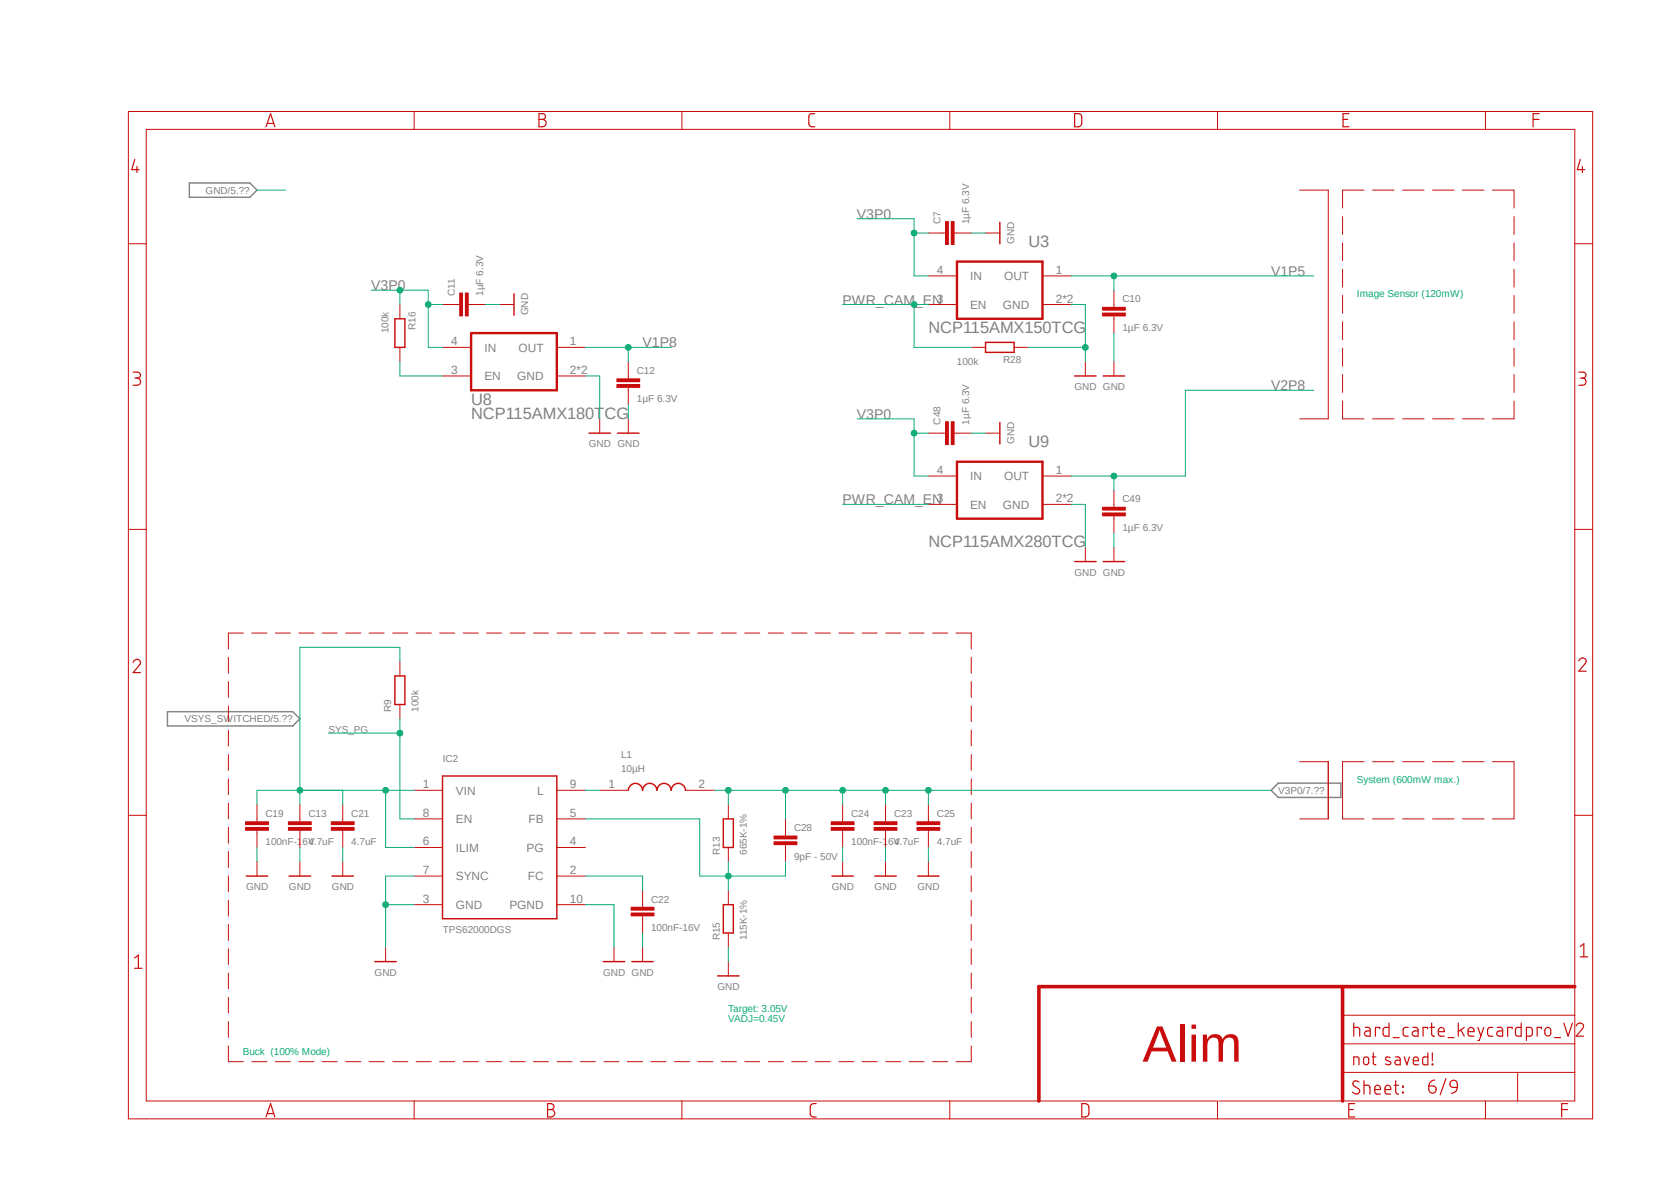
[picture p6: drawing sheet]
<svg xmlns="http://www.w3.org/2000/svg" width="297mm" height="210mm" viewBox="0 0 297 210" stroke-linecap="round" stroke-linejoin="round" font-family="sans-serif">
<path d="M22.3 18.9l260.9 180.5M283.2 18.9l-260.9 180.5" fill="none" stroke="#fff" stroke-width=".18"/>
<path d="M33.7 32.5h10.7l1.3 1.3-1.3 1.3h-10.7zM29.8 126.4h22.2l1.3 1.3-1.3 1.3h-22.2zM225.9 140.4l1.3-1.3h11.1v2.6h-11.1z" fill="none" stroke="#808080" stroke-width=".25"/>
<g fill="none" stroke="#c90d0c" stroke-width=".18">
<path d="M73.6 19.8v3.2M121.2 19.8v3.2M168.8 19.8v3.2M216.4 19.8v3.2M264 19.8v3.2M231 33.8h5.1v40.6h-5.1M238.6 38.5v3.2M242.4 33.8h-3.8v3.2M244 33.8h3.8M249.3 33.8h3.8M254.6 33.8h3.8M259.9 33.8h3.9"/>
<path d="M265.3 33.8h3.8v3.2M269.1 38.5v3.2M22.8 43.3h3.2M238.6 43.1v3.2M238.6 47.8v3.2M238.6 52.5v3.2M238.6 57.2v3.2M269.1 43.1v3.2M269.1 47.8v3.2M269.1 52.5v3.2M269.1 57.2v3.2M279.9 43.3h3.2"/>
<path d="M238.6 71.2v3.2h3.8M238.6 61.8v3.3M238.6 66.5v3.2M244 74.4h3.8M249.3 74.4h3.8M254.6 74.4h3.8M259.9 74.4h3.9M269.1 71.2v3.2h-3.8M269.1 61.8v3.3M269.1 66.5v3.2M22.8 94.1h3.2M279.9 94.1h3.2"/>
<path d="M40.6 116.8v2.8M43.3 112.5h-2.7v2.8M44.7 112.5h2.8M48.9 112.5h2.7M53.1 112.5h2.7M57.3 112.5h2.6M61.5 112.5h2.6M65.6 112.5h2.7M69.8 112.5h2.7M74 112.5h2.7M78.1 112.5h2.7M82.3 112.5h2.7"/>
<path d="M86.5 112.5h2.7M90.7 112.5h2.6M94.8 112.5h2.7M99 112.5h2.7M103.2 112.5h2.6M107.4 112.5h2.6M111.5 112.5h2.7M115.7 112.5h2.7M119.9 112.5h2.7M124 112.5h2.7M128.2 112.5h2.7M132.4 112.5h2.6"/>
<path d="M136.6 112.5h2.6M140.7 112.5h2.7M144.9 112.5h2.7M149.1 112.5h2.7M153.2 112.5h2.7M157.4 112.5h2.7M161.6 112.5h2.7M165.8 112.5h2.6M169.9 112.5h2.7v2.8M172.6 116.8v2.8M40.6 121.1v2.8M40.6 125.4v2.8"/>
<path d="M40.6 129.8v2.7M40.6 134.1v2.8M40.6 138.4v2.8M172.6 121.1v2.8M172.6 125.4v2.8M172.6 129.8v2.7M172.6 134.1v2.8M172.6 138.4v2.8M231 135.3h5.1v10.2h-5.1M242.4 135.3h-3.8v10.2h3.8M244 135.3h3.8M249.3 135.3h3.8"/>
<path d="M254.6 135.3h3.8M259.9 135.3h3.9M265.3 135.3h3.8v10.2h-3.8M22.8 144.9h3.2M40.6 142.7v2.8M40.6 147v2.8M40.6 151.3v2.8M40.6 155.6v2.9M40.6 159.9v2.9M53.3 145.5v.5M53.3 147.5v.5M172.6 142.7v2.8"/>
<path d="M172.6 147v2.8M172.6 151.3v2.8M172.6 155.6v2.9M172.6 159.9v2.9M244 145.5h3.8M249.3 145.5h3.8M254.6 145.5h3.8M259.9 145.5h3.9M279.9 144.9h3.2M40.6 164.3v2.8M40.6 168.6v2.8M40.6 172.9v2.8"/>
<path d="M40.6 177.2v2.8M172.6 164.3v2.8M172.6 168.6v2.8M172.6 172.9v2.8M172.6 177.2v2.8M40.6 185.8v2.8h2.7M40.6 181.5v2.8M44.7 188.6h2.8M48.9 188.6h2.7M53.1 188.6h2.7M57.3 188.6h2.6M61.5 188.6h2.6"/>
<path d="M65.6 188.6h2.7M69.8 188.6h2.7M73.6 195.6v3.2M74 188.6h2.7M78.1 188.6h2.7M82.3 188.6h2.7M86.5 188.6h2.7M90.7 188.6h2.6M94.8 188.6h2.7M99 188.6h2.7M103.2 188.6h2.6M107.4 188.6h2.6"/>
<path d="M111.5 188.6h2.7M115.7 188.6h2.7M119.9 188.6h2.7M121.2 195.6v3.2M124 188.6h2.7M128.2 188.6h2.7M132.4 188.6h2.6M136.6 188.6h2.6M140.7 188.6h2.7M144.9 188.6h2.7M149.1 188.6h2.7M153.2 188.6h2.7"/>
<path d="M157.4 188.6h2.7M161.6 188.6h2.7M165.8 188.6h2.6M168.8 195.6v3.2M172.6 185.8v2.8h-2.7M172.6 181.5v2.8M216.3 195.6h-190.3v-172.6h253.9v172.6h-15.7M216.4 195.6v3.2M216.7 195.6h47.3v3.2h-241.2v-179h260.3v179h-18.9M238.6 190.5h41.3M238.6 185.5h41.3M238.6 180.4h41.3"/>
<path d="M269.7 190.5v5.1"/>
</g>
<path d="M238.6 175.3v20.3M279.9 175.3h-95.2v20.3" fill="none" stroke="#c90d0c" stroke-width=".64"/>
<g fill="none" stroke="#c90d0c" stroke-width=".21">
<path d="M24 28.3l-.6 1.8h1.3M24.3 29.6v1M47.3 22.5l.8-2.3 .8 2.3M47.5 21.9h1.1M95.8 20.2h.6a.51 .51 0 0 1 .6 .5 .51 .51 0 0 1-.6 .5 .66 .66 0 0 1 .7 .7 .66 .66 0 0 1-.7 .6h-.6zM95.8 21.2h.6M144.8 20.2h-.8l-.2 .2v1.6a.59 .59 0 0 0 .5 .5h.5M191 20.2h.6a.59 .59 0 0 1 .7 .6v1.1a.65 .65 0 0 1-.7 .6h-.6zM238.7 21.2h.8M239.8 20.2h-1.1v2.3h1.1M272.5 21.2h1.1M273.6 20.2h-1.1v2.3"/>
<path d="M280.9 28.3l-.5 1.8h1.3M281.3 29.6v1M23.7 66.1h.8a.53 .53 0 0 1 .5 .6 .53 .53 0 0 1-.5 .5h-.5M24.3 67.2a.64 .64 0 0 1 .7 .6 .64 .64 0 0 1-.7 .7h-.6M280.6 66.1h.8a.53 .53 0 0 1 .5 .6 .53 .53 0 0 1-.5 .5h-.5M281.3 67.2a.64 .64 0 0 1 .6 .6 .64 .64 0 0 1-.6 .7h-.7M23.7 117.7a.64 .64 0 0 1 .9-.5 .64 .64 0 0 1 .2 1l-1.1 1.3h1.3M280.6 117.4a.63 .63 0 0 1 .9-.5 .63 .63 0 0 1 .2 1l-1.1 1.4h1.3M23.9 170.2l.7-.5v2.3M23.9 172h1.3M280.9 168.2l.6-.5v2.3M280.9 170h1.3"/>
<path d="M47.3 198.5l.8-2.4 .8 2.4M47.5 197.9h1.1M97.3 196.1h.7a.53 .53 0 0 1 .5 .5 .53 .53 0 0 1-.5 .5 .66 .66 0 0 1 .6 .7 .66 .66 0 0 1-.6 .7h-.7zM97.3 197.1h.7M145.1 196.1l-.8 .1-.2 .2-.1 1.5a.58 .58 0 0 0 .6 .6h.5M192.3 196.1h.6a.65 .65 0 0 1 .6 .7v1a.65 .65 0 0 1-.6 .7h-.6zM239.7 197.1h.8M240.6 182.5h.7l.3 .3 .1 1.3M240.6 189.2v-1.4h.6l.3 .2 .1 1.2M240.6 181.8v2.3M240.8 196.1h-1.1v2.4h1.1M241.6 192.2a.61 .61 0 0 0-.7-.2 .61 .61 0 0 0-.4 .6l.2 .4 .7 .4a.57 .57 0 0 1 .1 .9 .57 .57 0 0 1-.9-.1l-.2-.1"/>
<path d="M242.4 188a.49 .49 0 0 1 .5-.2 .49 .49 0 0 1 .4 .5l-.1 .6-.2 .2h-.4a1.16 1.16 0 0 1-.2-1.1zM242.4 192.8h.7l.4 .2v1.4M242.4 192v2.4M242.7 182.5l.7 .1 .1 .3v1.2h-.5a.47 .47 0 0 1-.5-.5 .47 .47 0 0 1 .5-.4h.5M243.9 187.8h.7M244.1 187.1v1.7l.2 .3 .3 .1M244.3 193.6h1.1a.54 .54 0 0 0-.4-.8 .54 .54 0 0 0-.7 .5l.1 .9 .3 .2h.7M245.2 182.8v-.3h-.7v1.6M246.2 193.6h1a.54 .54 0 0 0-.4-.8 .54 .54 0 0 0-.6 .5v.9l.3 .2h.7M246.9 181.8v2.3h-.9l-.2-.4 .1-.9 .1-.2 .9-.1M247.1 187.9l-.6-.1-.2 .2 .1 .4 .6 .2 .2 .3a.66 .66 0 0 1-.9 .2M247.6 184.4h1.1"/>
<path d="M247.8 192.8h.8M248 187.8h.7l.2 .3v1.1h-.6a.4 .4 0 0 1-.4-.4 .4 .4 0 0 1 .4-.4h.6M248.1 192v2a.44 .44 0 0 0 .5 .4M249.3 193h.1v.2h-.1zM249.3 194.1h.1v.1h-.1zM249.6 187.8l.5 1.4 .4-1.4M250.3 182.5l-.7 .1-.2 .3v.8l.2 .4h.7M251.1 182.5l.7 .1 .3 .3v1.2h-.6a.47 .47 0 0 1-.5-.5 .47 .47 0 0 1 .5-.4h.6M251.2 188.5h.9a.51 .51 0 0 0-.2-.7 .51 .51 0 0 0-.7 .2 1.07 1.07 0 0 0 .2 1.1l.7 .1M253.7 182.8v-.3h-.8v1.6M253.8 187.1v2.1l-.8-.1-.1-.3v-.8l.3-.2h.6M254 193h.8a.65 .65 0 0 1 .5 .7 .65 .65 0 0 1-.7 .5 .65 .65 0 0 1-.6-.6z"/>
<path d="M254.2 182.5h.8M254.5 181.8v1.9a.38 .38 0 0 0 .5 .4M254.6 189.1h.1v.1h-.1zM254.6 187.1v1.4M255 191.9a1.08 1.08 0 0 0-1 1.1M255.7 183.3h1a.55 .55 0 0 0-.4-.7 .55 .55 0 0 0-.6 .4v.7l.2 .4h.8M257 191.6l-1 2.9M257.4 184.4h1M257.8 192.3a.67 .67 0 0 1 .7-.4 .67 .67 0 0 1 .5 .7v.6h-.8a.62 .62 0 0 1-.4-.9zM259 193.2a1.06 1.06 0 0 1-1 1.1M259.2 181.8v2.3M259.7 183l.6 1.1"/>
<path d="M260.3 182.5l-1.1 .8M260.9 183.3h1.1a.55 .55 0 0 0-.4-.7 .55 .55 0 0 0-.7 .4v.7l.3 .4h.8M262.7 182.5l.5 1.6M263.7 182.5l-.8 2.4h-.2M265.3 182.5l-.7 .1-.2 .3v.8l.2 .4h.7M266.1 182.5l.8 .1 .2 .3v1.2h-.6a.47 .47 0 0 1-.5-.5 .47 .47 0 0 1 .5-.4h.6M268.8 182.8v-.3h-.8v1.6M270.4 181.8v2.3h-.8l-.2-.4v-.9l.3-.3h.7M271.3 184.1h.9l.1-.2 .1-1-.2-.3-.9-.1v2.4M274 182.8v-.3h-.8v1.6M274.8 182.7a.5 .5 0 0 1 .5-.1 .5 .5 0 0 1 .3 .4v.6a.53 .53 0 0 1-.5 .5 .53 .53 0 0 1-.5-.5v-.6zM276.3 184.4h1.1"/>
<path d="M277.6 197.1h1M278 181.8l.7 2.3 .8-2.3M278.6 196.1h-1v2.4M280.2 182.3a.63 .63 0 0 1 .9-.5 .63 .63 0 0 1 .2 1l-1.1 1.3h1.3"/>
</g>
<path d="M51.3 147h4v.5h-4z" fill-rule="evenodd" fill="#c90d0c"/>
<path d="M51.3 147h4v.5h-4z" fill="none" stroke="#c90d0c" stroke-width=".18"/>
<path d="M51.3 146h4v.5h-4z" fill-rule="evenodd" fill="#c90d0c"/>
<path d="M45.7 145.5v.5M45.7 147.5v.5M51.3 146h4v.5h-4zM53.3 143v2.5M53.3 148v2.6M53.3 153.1v2.6" fill="none" stroke="#c90d0c" stroke-width=".18"/>
<path d="M51.4 155.7h3.8" fill="none" stroke="#c90d0c" stroke-width=".25"/>
<path d="M43.6 147h4.1v.5h-4.1z" fill-rule="evenodd" fill="#c90d0c"/>
<path d="M43.6 147h4.1v.5h-4.1z" fill="none" stroke="#c90d0c" stroke-width=".18"/>
<path d="M43.6 146h4.1v.5h-4.1z" fill-rule="evenodd" fill="#c90d0c"/>
<path d="M43.6 146h4.1v.5h-4.1zM45.7 143v2.5M45.7 148v2.6M45.7 153.1v2.6M60.9 145.5v.5M60.9 147.5v.5" fill="none" stroke="#c90d0c" stroke-width=".18"/>
<path d="M43.8 155.7h3.8" fill="none" stroke="#c90d0c" stroke-width=".25"/>
<path d="M58.9 147h4v.5h-4z" fill-rule="evenodd" fill="#c90d0c"/>
<path d="M58.9 147h4v.5h-4z" fill="none" stroke="#c90d0c" stroke-width=".18"/>
<path d="M58.9 146h4v.5h-4z" fill-rule="evenodd" fill="#c90d0c"/>
<path d="M58.9 146h4v.5h-4zM60.9 143v2.5M60.9 148v2.6M60.9 153.1v2.6M114.2 160.7v.5M114.2 162.7v.5" fill="none" stroke="#c90d0c" stroke-width=".18"/>
<path d="M59 155.7h3.8" fill="none" stroke="#c90d0c" stroke-width=".25"/>
<path d="M112.2 162.2h4v.5h-4z" fill-rule="evenodd" fill="#c90d0c"/>
<path d="M112.2 162.2h4v.5h-4z" fill="none" stroke="#c90d0c" stroke-width=".18"/>
<path d="M112.2 161.2h4v.5h-4z" fill-rule="evenodd" fill="#c90d0c"/>
<g fill="none" stroke="#c90d0c" stroke-width=".18">
<path d="M73.6 140.4h5.1M73.6 155.7h5.1M73.6 150.6h5.1M73.6 145.5h5.1M99 140.4h5.1M99 155.7h5.1M99 150.6h5.1M99 145.5h5.1M106.6 140.4h5.1M114.2 158.2v2.5M121.8 140.4h5.1M129.5 143v2.5"/>
<path d="M129.5 150.6v2.5M129.5 158.2v2.5M157.4 145.5v.5M157.4 147.5v.5M68.5 168.3v2.6M73.6 160.7h5.1M99 160.7h5.1M109.1 168.3v2.6M112.2 161.2h4v.5h-4zM114.2 163.2v2.6M114.2 168.3v2.6M129.5 165.8v2.5"/>
<path d="M129.5 170.9v2.5"/>
</g>
<path d="M78.7 137.9h20.3v25.3h-20.3zM111.7 140.4a1.27 1.27 0 0 1 1.2-1.2 1.27 1.27 0 0 1 1.3 1.2 1.27 1.27 0 0 1 1.3-1.2 1.27 1.27 0 0 1 1.3 1.2 1.27 1.27 0 0 1 1.2-1.2 1.27 1.27 0 0 1 1.3 1.2 1.27 1.27 0 0 1 1.3-1.2 1.27 1.27 0 0 1 1.2 1.2M128.6 145.5h1.7v5.1h-1.7zM66.6 170.9h3.8M107.2 170.9h3.8M112.3 170.9h3.8M127.6 173.4h3.8M128.6 160.7h1.7v5.1h-1.7z" fill="none" stroke="#c90d0c" stroke-width=".25"/>
<path d="M155.4 147h4v.5h-4z" fill-rule="evenodd" fill="#c90d0c"/>
<path d="M155.4 147h4v.5h-4z" fill="none" stroke="#c90d0c" stroke-width=".18"/>
<path d="M155.4 146h4v.5h-4z" fill-rule="evenodd" fill="#c90d0c"/>
<path d="M149.8 145.5v.5M149.8 147.5v.5M155.4 146h4v.5h-4zM157.4 143v2.5M157.4 148v2.6M157.4 153.1v2.6" fill="none" stroke="#c90d0c" stroke-width=".18"/>
<path d="M155.5 155.7h3.8" fill="none" stroke="#c90d0c" stroke-width=".25"/>
<path d="M147.7 147h4.1v.5h-4.1z" fill-rule="evenodd" fill="#c90d0c"/>
<path d="M147.7 147h4.1v.5h-4.1z" fill="none" stroke="#c90d0c" stroke-width=".18"/>
<path d="M147.7 146h4.1v.5h-4.1z" fill-rule="evenodd" fill="#c90d0c"/>
<path d="M147.7 146h4.1v.5h-4.1zM149.8 143v2.5M149.8 148v2.6M149.8 153.1v2.6M165 145.5v.5M165 147.5v.5" fill="none" stroke="#c90d0c" stroke-width=".18"/>
<path d="M147.9 155.7h3.8" fill="none" stroke="#c90d0c" stroke-width=".25"/>
<path d="M163 147h4v.5h-4z" fill-rule="evenodd" fill="#c90d0c"/>
<path d="M163 147h4v.5h-4z" fill="none" stroke="#c90d0c" stroke-width=".18"/>
<path d="M163 146h4v.5h-4z" fill-rule="evenodd" fill="#c90d0c"/>
<path d="M139.6 148v.5M139.6 150.1v.5M163 146h4v.5h-4zM165 143v2.5M165 148v2.6M165 153.1v2.6" fill="none" stroke="#c90d0c" stroke-width=".18"/>
<path d="M163.1 155.7h3.8" fill="none" stroke="#c90d0c" stroke-width=".25"/>
<path d="M137.6 149.6h4v.5h-4z" fill-rule="evenodd" fill="#c90d0c"/>
<path d="M137.6 149.6h4v.5h-4z" fill="none" stroke="#c90d0c" stroke-width=".18"/>
<path d="M137.6 148.5h4v.6h-4z" fill-rule="evenodd" fill="#c90d0c"/>
<g fill="none" stroke="#c90d0c" stroke-width=".18">
<path d="M165 49h5.1M165 54.1h5.1M167.6 41.4h.5M169.6 41.4h.5M185.3 49h5.1M185.3 54.1h5.1M78.7 61.7h5M78.7 66.8h5M99 61.7h5.1M99 66.8h5.1M165 84.6h5.1M165 89.6h5.1"/>
<path d="M185.3 84.6h5.1M185.3 89.6h5.1M71.1 117.6v2.5M71.1 125.2v2.5M137.6 148.5h4v.6h-4zM139.6 145.5v2.5M139.6 150.6v2.5"/>
</g>
<path d="M70.2 120.1h1.8v5.1h-1.8z" fill="none" stroke="#c90d0c" stroke-width=".25"/>
<path d="M83.7 59.2h15.3v10.1h-15.3zM170.1 46.5h15.2v10.1h-15.2zM170.1 82h15.2v10.2h-15.2z" fill="none" stroke="#c90d0c" stroke-width=".42"/>
<path d="M169.1 39.4h.5v4h-.5z" fill-rule="evenodd" fill="#c90d0c"/>
<path d="M169.1 39.4h.5v4h-.5z" fill="none" stroke="#c90d0c" stroke-width=".18"/>
<path d="M168.1 39.4h.5v4h-.5z" fill-rule="evenodd" fill="#c90d0c"/>
<path d="M168.1 39.4h.5v4h-.5zM165 41.4h2.6M170.1 41.4h2.5M198 54.1v.5M198 56.1v.5" fill="none" stroke="#c90d0c" stroke-width=".18"/>
<path d="M196 55.6h4v.5h-4z" fill-rule="evenodd" fill="#c90d0c"/>
<path d="M196 55.6h4v.5h-4z" fill="none" stroke="#c90d0c" stroke-width=".18"/>
<path d="M196 54.6h4v.5h-4z" fill-rule="evenodd" fill="#c90d0c"/>
<path d="M81.2 54.1h.5M83.2 54.1h.5M175.2 41.4h2.5M196 54.6h4v.5h-4zM198 51.6v2.5M198 56.6v2.6M192.9 64.3v2.5M198 64.3v2.5" fill="none" stroke="#c90d0c" stroke-width=".18"/>
<path d="M177.7 39.5v3.8M191 66.8h3.8M196.1 66.8h3.8" fill="none" stroke="#c90d0c" stroke-width=".25"/>
<path d="M82.7 52.1h.5v4h-.5z" fill-rule="evenodd" fill="#c90d0c"/>
<path d="M82.7 52.1h.5v4h-.5z" fill="none" stroke="#c90d0c" stroke-width=".18"/>
<path d="M81.7 52.1h.5v4h-.5z" fill-rule="evenodd" fill="#c90d0c"/>
<path d="M78.7 54.1h2.5M81.7 52.1h.5v4h-.5zM83.7 54.1h2.6M88.8 54.1h2.6M106.6 74.4v2.6M111.7 66.8v.5M111.7 68.8v.5" fill="none" stroke="#c90d0c" stroke-width=".18"/>
<path d="M91.4 52.2v3.8M104.7 77h3.8" fill="none" stroke="#c90d0c" stroke-width=".25"/>
<path d="M109.6 68.3h4.1v.5h-4.1z" fill-rule="evenodd" fill="#c90d0c"/>
<path d="M109.6 68.3h4.1v.5h-4.1z" fill="none" stroke="#c90d0c" stroke-width=".18"/>
<path d="M109.6 67.3h4.1v.5h-4.1z" fill-rule="evenodd" fill="#c90d0c"/>
<path d="M109.6 67.3h4.1v.5h-4.1zM111.7 64.3v2.5M111.7 69.3v2.6M111.7 74.4v2.6M167.6 77h.5M169.6 77h.5" fill="none" stroke="#c90d0c" stroke-width=".18"/>
<path d="M109.8 77h3.8" fill="none" stroke="#c90d0c" stroke-width=".25"/>
<path d="M169.1 74.9h.5v4.1h-.5z" fill-rule="evenodd" fill="#c90d0c"/>
<path d="M169.1 74.9h.5v4.1h-.5z" fill="none" stroke="#c90d0c" stroke-width=".18"/>
<path d="M168.1 74.9h.5v4.1h-.5z" fill-rule="evenodd" fill="#c90d0c"/>
<path d="M165 77h2.6M168.1 74.9h.5v4.1h-.5zM170.1 77h2.5M175.2 77h2.5M198 89.6v.5M198 91.7v.5" fill="none" stroke="#c90d0c" stroke-width=".18"/>
<path d="M177.7 75.1v3.8" fill="none" stroke="#c90d0c" stroke-width=".25"/>
<path d="M196 91.1h4v.6h-4z" fill-rule="evenodd" fill="#c90d0c"/>
<path d="M196 91.1h4v.6h-4z" fill="none" stroke="#c90d0c" stroke-width=".18"/>
<path d="M196 90.1h4v.5h-4z" fill-rule="evenodd" fill="#c90d0c"/>
<path d="M71.1 54.1v2.5M71.1 61.7v2.6M172.6 61.7h2.6M180.3 61.7h2.5M192.9 97.2v2.6M196 90.1h4v.5h-4zM198 87.1v2.5M198 92.2v2.5M198 97.2v2.6" fill="none" stroke="#c90d0c" stroke-width=".18"/>
<path d="M70.2 56.6h1.8v5.1h-1.8zM175.2 60.8h5.1v1.8h-5.1zM191 99.8h3.8M196.1 99.8h3.8" fill="none" stroke="#c90d0c" stroke-width=".25"/>
<path d="M73.6 140.4h-5.1v10.2h5.1" fill="none" stroke="#0dab76" stroke-width=".18"/>
<circle cx="68.5" cy="140.4" r=".51" fill="#0dab76"/>
<g fill="none" stroke="#0dab76" stroke-width=".18">
<path d="M53.3 143v-2.6h7.6v2.6"/>
<circle cx="68.5" cy="140.4" r=".51"/>
</g>
<circle cx="53.3" cy="140.4" r=".51" fill="#0dab76"/>
<g fill="none" stroke="#0dab76" stroke-width=".18">
<path d="M45.7 33.8h5.1M71.1 117.6v-2.6h-17.8v25.4M45.7 150.6v2.5M53.3 150.6v2.5M60.9 150.6v2.5M68.5 140.4h-22.8v2.6M73.6 155.7h-5.1v12.6M68.5 160.7h5.1M104.1 160.7h5v7.6M114.2 165.8v2.5"/>
<circle cx="53.3" cy="140.4" r=".51"/>
</g>
<circle cx="68.5" cy="160.7" r=".51" fill="#0dab76"/>
<g fill="none" stroke="#0dab76" stroke-width=".18">
<path d="M190.4 54.1h2.5v10.2M182.8 61.7h10.1M149.8 150.6v2.5M157.4 150.6v2.5M165 150.6v2.5M129.5 168.3v2.6"/>
<circle cx="68.5" cy="160.7" r=".51"/>
</g>
<circle cx="192.9" cy="61.7" r=".51" fill="#0dab76"/>
<g fill="none" stroke="#0dab76" stroke-width=".18">
<path d="M86.3 54.1h2.5M172.6 41.4h2.6M198 59.2v5.1M104.1 66.8h2.5v7.6M104.1 61.7h15.2M111.7 61.7v2.6M111.7 71.9v2.5M172.6 77h2.6M190.4 89.6h2.5v7.6M198 94.7v2.5"/>
<circle cx="192.9" cy="61.7" r=".51"/>
</g>
<circle cx="111.7" cy="61.7" r=".51" fill="#0dab76"/>
<g fill="none" stroke="#0dab76" stroke-width=".18">
<path d="M190.4 84.6h20.3M198 84.6v2.5"/>
<circle cx="111.7" cy="61.7" r=".51"/>
</g>
<circle cx="198" cy="84.6" r=".51" fill="#0dab76"/>
<g fill="none" stroke="#0dab76" stroke-width=".18">
<path d="M233.6 69.3h-22.9v15.3M104.1 155.7h10.1v2.5M225.9 140.4h-60.9v2.6"/>
<circle cx="198" cy="84.6" r=".51"/>
</g>
<circle cx="165" cy="140.4" r=".51" fill="#0dab76"/>
<g fill="none" stroke="#0dab76" stroke-width=".18">
<path d="M157.4 140.4h-7.6v2.6"/>
<circle cx="165" cy="140.4" r=".51"/>
</g>
<circle cx="149.8" cy="140.4" r=".51" fill="#0dab76"/>
<g fill="none" stroke="#0dab76" stroke-width=".18">
<path d="M149.8 140.4h-20.3v2.6M157.4 140.4h7.6"/>
<circle cx="149.8" cy="140.4" r=".51"/>
</g>
<circle cx="129.5" cy="140.4" r=".51" fill="#0dab76"/>
<g fill="none" stroke="#0dab76" stroke-width=".18">
<path d="M126.9 140.4h2.6M139.6 140.4v5.1"/>
<circle cx="129.5" cy="140.4" r=".51"/>
</g>
<circle cx="139.6" cy="140.4" r=".51" fill="#0dab76"/>
<g fill="none" stroke="#0dab76" stroke-width=".18">
<path d="M157.4 140.4v2.6"/>
<circle cx="139.6" cy="140.4" r=".51"/>
</g>
<circle cx="157.4" cy="140.4" r=".51" fill="#0dab76"/>
<g fill="none" stroke="#0dab76" stroke-width=".18">
<path d="M162.5 38.9v10.1h2.5M162.5 41.4h2.5"/>
<circle cx="157.4" cy="140.4" r=".51"/>
</g>
<circle cx="162.5" cy="41.4" r=".51" fill="#0dab76"/>
<g fill="none" stroke="#0dab76" stroke-width=".18">
<path d="M152.3 38.9h10.2M76.1 51.6v10.1h2.6M76.1 54.1h2.6"/>
<circle cx="162.5" cy="41.4" r=".51"/>
</g>
<circle cx="76.1" cy="54.1" r=".51" fill="#0dab76"/>
<g fill="none" stroke="#0dab76" stroke-width=".18">
<path d="M66 51.6h10.1M71.1 51.6v2.5"/>
<circle cx="76.1" cy="54.1" r=".51"/>
</g>
<circle cx="71.1" cy="51.6" r=".51" fill="#0dab76"/>
<g fill="none" stroke="#0dab76" stroke-width=".18">
<path d="M162.5 74.4v10.2h2.5M162.5 77h2.5"/>
<circle cx="71.1" cy="51.6" r=".51"/>
</g>
<circle cx="162.5" cy="77" r=".51" fill="#0dab76"/>
<g fill="none" stroke="#0dab76" stroke-width=".18">
<path d="M152.3 74.4h10.2M129.5 153.1v5.1"/>
<circle cx="162.5" cy="77" r=".51"/>
</g>
<circle cx="129.5" cy="155.7" r=".51" fill="#0dab76"/>
<g fill="none" stroke="#0dab76" stroke-width=".18">
<path d="M149.8 54.1h15.2M162.5 54.1v7.6h10.1M104.1 145.5h20.3v10.2h15.2v-2.6M104.1 140.4h2.5"/>
<circle cx="129.5" cy="155.7" r=".51"/>
</g>
<circle cx="162.5" cy="54.1" r=".51" fill="#0dab76"/>
<g fill="none" stroke="#0dab76" stroke-width=".18">
<path d="M149.8 89.6h15.2M58.4 130.3h12.7M71.1 127.7v17.8h2.5"/>
<circle cx="162.5" cy="54.1" r=".51"/>
</g>
<circle cx="71.1" cy="130.3" r=".51" fill="#0dab76"/>
<g fill="none" stroke="#0dab76" stroke-width=".18">
<path d="M190.4 49h43.2M198 49v2.6"/>
<circle cx="71.1" cy="130.3" r=".51"/>
</g>
<circle cx="198" cy="49" r=".51" fill="#0dab76"/>
<g fill="none" stroke="#0dab76" stroke-width=".18">
<path d="M71.1 64.3v2.5h7.6"/>
<circle cx="198" cy="49" r=".51"/>
</g>
<text font-size="9.1" fill="#c90d0c" x="203.1" y="188.6">Alim</text>
<g font-size="2.9" fill="#808080">
<text x="182.8" y="43.9">U3</text>
<text x="165" y="59.2">NCP115AMX150TCG</text>
<text x="83.7" y="71.9">U8</text>
<text x="83.7" y="74.4">NCP115AMX180TCG</text>
<text x="182.8" y="79.5">U9</text>
<text x="165" y="97.2">NCP115AMX280TCG</text>
</g>
<g font-size="2.5" fill="#808080">
<text x="152.3" y="38.9">V3P0</text>
<text x="66" y="51.6">V3P0</text>
<text x="225.9" y="49">V1P5</text>
<text x="149.8" y="54.1">PWR_CAM_EN</text>
<text x="114.2" y="61.7">V1P8</text>
<text x="225.9" y="69.3">V2P8</text>
<text x="152.3" y="74.4">V3P0</text>
<text x="149.8" y="89.6">PWR_CAM_EN</text>
</g>
<g font-size="2.1" fill="#808080">
<text x="166.5" y="48.7">4</text>
<text x="166.5" y="53.8">3</text>
<text x="172.4" y="49.8">IN</text>
<text x="178.5" y="49.8">OUT</text>
<text x="187.7" y="53.8">2*2</text>
<text x="187.7" y="48.7">1</text>
<text x="172.4" y="54.9">EN</text>
<text x="178.3" y="54.9">GND</text>
<text x="80.2" y="61.3">4</text>
<text x="86.1" y="62.5">IN</text>
<text x="92.2" y="62.5">OUT</text>
<text x="101.3" y="61.3">1</text>
<text x="80.2" y="66.4">3</text>
<text x="86.1" y="67.6">EN</text>
<text x="91.9" y="67.6">GND</text>
<text x="101.3" y="66.4">2*2</text>
<text x="166.5" y="84.2">4</text>
<text x="166.5" y="89.3">3</text>
<text x="172.4" y="85.3">IN</text>
<text x="178.5" y="85.3">OUT</text>
<text x="187.7" y="89.3">2*2</text>
<text x="187.7" y="84.2">1</text>
<text x="172.4" y="90.4">EN</text>
<text x="178.3" y="90.4">GND</text>
<text x="75.1" y="140">1</text>
<text x="81" y="141.2">VIN</text>
<text x="95.5" y="141.2">L</text>
<text x="101.3" y="140">9</text>
<text x="108.2" y="140">1</text>
<text x="124.2" y="140">2</text>
<text x="75.1" y="145.1">8</text>
<text x="81" y="146.3">EN</text>
<text x="93.9" y="146.3">FB</text>
<text x="101.3" y="145.1">5</text>
<text x="75.1" y="155.3">7</text>
<text x="75.1" y="150.2">6</text>
<text x="81" y="151.3">ILIM</text>
<text x="93.6" y="151.3">PG</text>
<text x="101.3" y="155.3">2</text>
<text x="101.3" y="150.2">4</text>
<text x="75.1" y="160.4">3</text>
<text x="81" y="161.5">GND</text>
<text x="81" y="156.4">SYNC</text>
<text x="90.6" y="161.5">PGND</text>
<text x="93.8" y="156.4">FC</text>
<text x="101.3" y="160.4">10</text>
</g>
<g font-size="1.8" fill="#808080">
<text x="36.5" y="34.4">GND/5.??</text>
<text x="167.2" y="39.9" transform="rotate(-90 167.2 39.9)">C7</text>
<text x="172.3" y="39.9" transform="rotate(-90 172.3 39.9)">1µF 6.3V</text>
<text x="180.3" y="43.3" transform="rotate(-90 180.3 43.3)">GND</text>
<text x="80.8" y="52.6" transform="rotate(-90 80.8 52.6)">C11</text>
<text x="85.9" y="52.6" transform="rotate(-90 85.9 52.6)">1µF 6.3V</text>
<text x="199.5" y="53.7">C10</text>
<text x="69" y="59.2" transform="rotate(-90 69 59.2)">100k</text>
<text x="73.8" y="58.6" transform="rotate(-90 73.8 58.6)">R16</text>
<text x="93.9" y="56.1" transform="rotate(-90 93.9 56.1)">GND</text>
<text x="199.5" y="58.8">1µF 6.3V</text>
<text x="170.1" y="64.8">100k</text>
<text x="178.3" y="64.5">R28</text>
<text x="113.2" y="71.5">1µF 6.3V</text>
<text x="113.2" y="66.4">C12</text>
<text x="191" y="69.3">GND GND</text>
<text x="167.2" y="75.4" transform="rotate(-90 167.2 75.4)">C48</text>
<text x="172.3" y="75.4" transform="rotate(-90 172.3 75.4)">1µF 6.3V</text>
<text x="104.6" y="79.5">GND GND</text>
<text x="180.3" y="78.9" transform="rotate(-90 180.3 78.9)">GND</text>
<text x="199.5" y="89.2">C49</text>
<text x="199.5" y="94.3">1µF 6.3V</text>
<text x="191" y="102.3">GND GND</text>
<text x="32.8" y="128.4">VSYS_SWITCHED/5.??</text>
<text x="58.4" y="130.3">SYS_PG</text>
<text x="69.6" y="126.5" transform="rotate(-90 69.6 126.5)">R9</text>
<text x="74.4" y="126.5" transform="rotate(-90 74.4 126.5)">100k</text>
<text x="78.7" y="135.3">IC2</text>
<text x="110.4" y="137.2">10µH</text>
<text x="110.4" y="134.7">L1</text>
<text x="227.2" y="141.1">V3P0/7.??</text>
<text x="47.2" y="145.1">C19</text>
<text x="54.8" y="145.1">C13</text>
<text x="62.4" y="145.1">C21</text>
<text x="141.1" y="147.7">C28</text>
<text x="151.3" y="145.1">C24</text>
<text x="158.9" y="145.1">C23</text>
<text x="166.5" y="145.1">C25</text>
<text x="47.2" y="150.2">100nF-16V</text>
<text x="54.8" y="150.2">4.7uF</text>
<text x="62.4" y="150.2">4.7uF</text>
<text x="128" y="151.9" transform="rotate(-90 128 151.9)">R13</text>
<text x="132.8" y="151.9" transform="rotate(-90 132.8 151.9)">665K-1%</text>
<text x="141.1" y="152.7">9pF - 50V</text>
<text x="151.3" y="150.2">100nF-16V</text>
<text x="158.9" y="150.2">4.7uF</text>
<text x="166.5" y="150.2">4.7uF</text>
<text x="43.7" y="158.2">GND</text>
<text x="51.4" y="158.2">GND</text>
<text x="59" y="158.2">GND</text>
<text x="115.7" y="160.4">C22</text>
<text x="147.8" y="158.2">GND</text>
<text x="155.4" y="158.2">GND</text>
<text x="163.1" y="158.2">GND</text>
<text x="78.7" y="165.8">TPS62000DGS</text>
<text x="115.7" y="165.4">100nF-16V</text>
<text x="128" y="167" transform="rotate(-90 128 167)">R15</text>
<text x="132.8" y="167" transform="rotate(-90 132.8 167)">115K-1%</text>
<text x="66.6" y="173.4">GND</text>
<text x="107.2" y="173.4">GND GND</text>
<text x="127.5" y="175.9">GND</text>
</g>
<g font-size="1.8" fill="#0dab76">
<text x="241.2" y="52.8">Image Sensor (120mW)</text>
<text x="241.2" y="139.1">System (600mW max.)</text>
<text x="129.5" y="179.7">Target: 3.05V</text>
<text x="129.5" y="181.7">VADJ=0.45V</text>
<text x="43.1" y="187.4">Buck (100% Mode)</text>
</g>
</svg>
